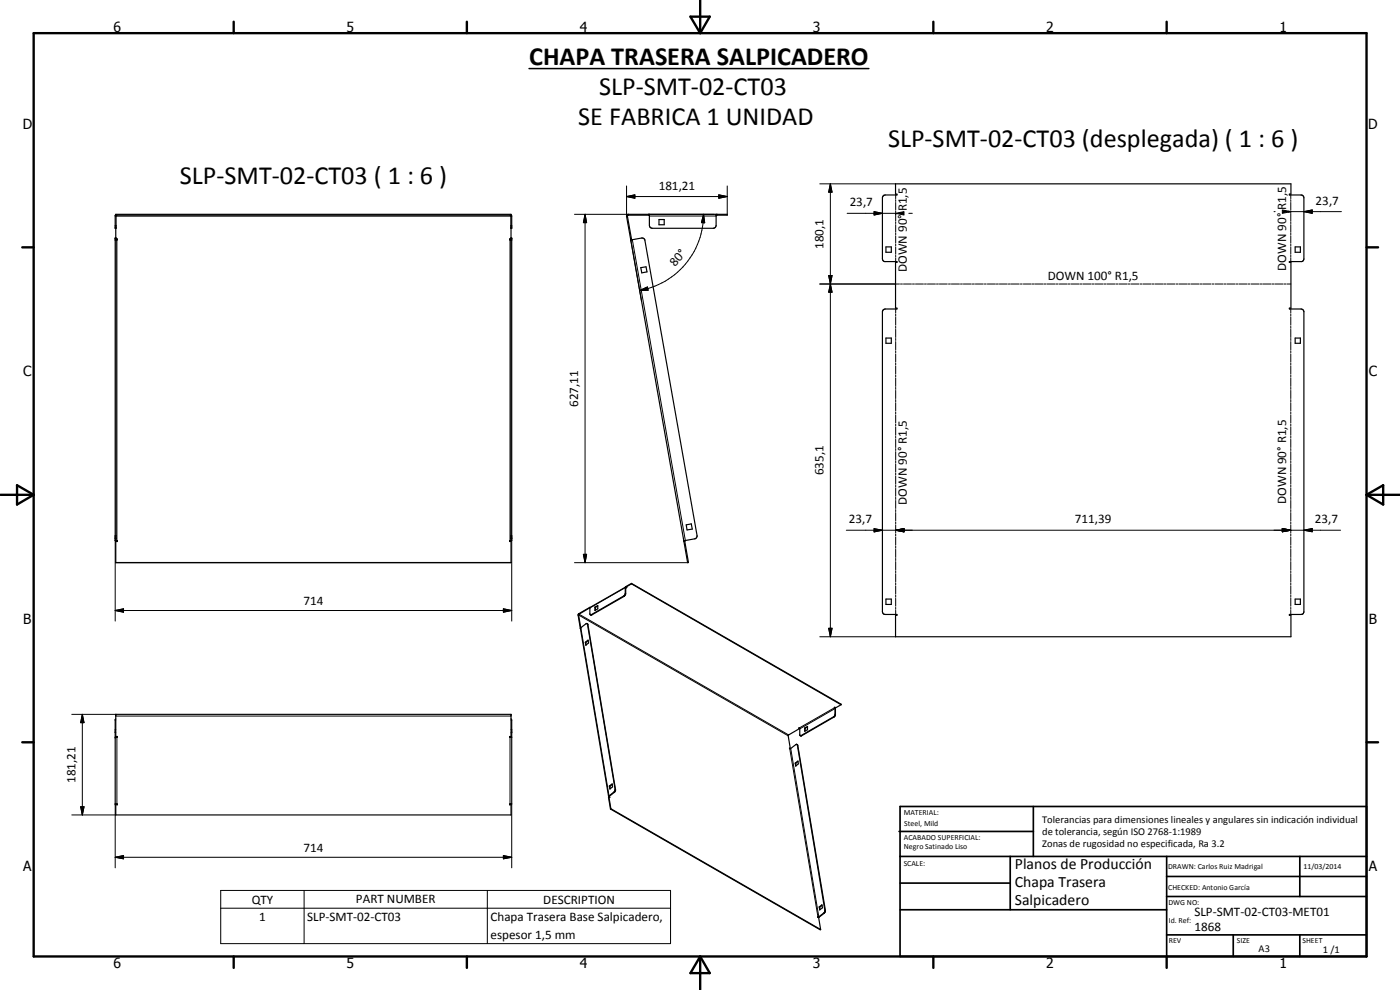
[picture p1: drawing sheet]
<svg xmlns="http://www.w3.org/2000/svg" width="420mm" height="297mm" viewBox="0 0 420 297" stroke-linecap="round" stroke-linejoin="round" font-family="sans-serif">
<g fill="none" stroke="#000" stroke-width=".35">
<path d="M265.1 58.8l.6-.3h3.5v-.2h-.4v-3.1h118.6v3.1h-.4v.2h3.5l.6 .3 .2 .6v18.3l-.2 .6-.4 .2h-3.7v.2h.4v13.8h-.4v.2h3.5l.6 .3 .2 .5v90.1l-.2 .5-.6 .3h-3.5v.2h.4v6.5h-118.6v-6.5h.4v-.2h-3.5l-.6-.3-.3-.5v-90.1l.3-.5 .6-.3h3.5v-.2h-.4v-13.8h.4v-.2h-3.7l-.4-.2-.3-.6v-18.3zM34.7 64.4l-.1 .3v3.8h.2v-3.8l.3-.1M34.7 64.3h118.7v.3h-118.7zM34.7 68.5v2.9M34.8 71.7h.4v.3l-.4-.1M153.3 71.7h-.4v.3l.4-.1M153.4 64.4l.2 .4v3.7h-.3v-3.7l-.2-.2M153.4 68.5v2.9M189.3 71.8v.2M189.3 72l3.5-.6 .4 .1 .3 .6 15.7 88.6-.2 .6-.3 .3-3.3 .6M189.3 72l15.9 90.3M189.5 71.7l.1 .3"/>
<path d="M189.5 71.7l-.2 .1M194.6 64.3v.3M194.9 64.3v3.6l.2 .3 .6 .3h18.6l.4-.3 .2-.6v-3.3M194.9 64.6h-6.5l1.1 7.1M197.8 65.9h1.5v1.5h-1.5zM214.9 64.6h3.4v-.3h-29.9l-.4 .6 1.3 6.9M215.2 64.3v.3M265.9 74.1h1.6v1.6h-1.6zM388.7 74.1h1.6v1.6h-1.6zM192.3 80.3l1.6-.2 .3 1.5-1.6 .3zM265.9 101.4h1.6v1.6h-1.6zM388.7 101.4h1.6v1.6h-1.6z"/>
<path d="M205.9 157.5l1.6-.3 .3 1.5-1.6 .3zM153.3 162.2h-.4v.3h.5v6.3h-118.7v-6.3h.5v-.3h-.4v-90.8h-.2v90.8l.6 .1M153.3 162.2v-90.8h.3v90.8l-.7 .1M153.3 162.2h.1M187.7 176.1l-.1 2.3-.3 .3-10.1 5.7M187.7 176.1h.2M187.7 176.1l-10.6 6.2M187.9 176.1l.1 .2M188 176.2v.1M188 176.3h-.2l-.1 2.1-.3 .5-9.8 5.6-.4-.1M189.5 175l-1.6 1.1M189.5 175l62.9 36.5"/>
<path d="M189.5 175.2l62.9 36.3M189.5 175.2l-1.6 .9M189.5 175v.2M205.2 162.3l.1 .2M205.4 162.2l-.2 .1M205.4 162.2l.1 .3M205.5 162.5l1.1 6.3h-.2l-1.1-6.3M205.5 162.5h-.2M265.9 179.7h1.6v1.7h-1.6zM388.7 179.7h1.6v1.7h-1.6zM174.1 188.5h.1M174.2 188.6l8.5 50.4"/>
<path d="M174.3 188.3l-.2 .2M174.3 188.3l1.6-1.2h.3l8.4 49.8-.2 .7-1.7 1.5M174.3 188.3l-.1 .3M175.7 192.7l.8-.6 .1 .8-.8 .7zM175.7 192.7l.1 .1M175.8 192.8l.1 .7M176.2 187.1l.2 .3 8.3 49.5-.2 .8-1.7 1.2 .2 .2M176.5 192.2l-.7 .6M177 182.2l.1 2.2M177 182.2l.1 .1M177 182.4h.1M177 182.2l-3.4 2.1 .5 4.2"/>
<path d="M177 182.4l-3.4 2 .7 3.9M177.1 182.3l-.1 .1M177.1 184.4h.1M178.6 182.2h.1M178.6 182.2l.8-.5v1l-.8 .5zM178.7 182.2v.9M179.4 181.9l-.7 .3M34.7 215.7l-.1 .2v25.3h.6v.3h-.5v3h118.7v-3h-.5v-.3h.7v-25.1l-.2-.4M239.7 218.5l.2 .1zM239.9 218.6l-3.4 2 .7 4M240 218.6l.1 2.1M241.5 218.4l.8-.4v.9l-.8 .5z"/>
<path d="M241.5 218.4l.1 .1M241.6 218.5v.8M242.3 218.1l-.7 .4M250.5 212.2l.2 .3v2l-.3 .6-9.8 5.7-.5-.1M252.4 211.5l-1.6 .9-.4-.1 .2 .2v2l-.3 .5-10.2 5.7M34.6 221.2h.6v-.2h-.5v-6.7h118.7v6.7h-.5v.2h.7M34.8 221v.2M153.3 221v.2M182.7 239.1h.1M182.7 239.1h.3M182.7 239.1l.5 3.6M182.7 239.1l.6 3.6"/>
<path d="M182.9 235.8l.8-.6 .1 .9-.8 .6zM182.9 235.8l.1 .1M183 239.1l-.1 .1M183 235.9l.1 .7M183.7 235.4l-.7 .5M237.2 224.6l-.1 .1M238.7 229l.8-.7 .1 .9-.8 .7zM238.7 229h.1M238.8 229l.1 .7M239.3 223.4h-.5l-1.6 1.3-.3-.2 .3 .1M239.3 223.4l8.3 49.9-.4 .6-1.5 1.2h-.3l.3 .2 .6 3.6M239.3 223.4l8.4 49.8-.4 .8-1.8 1.3"/>
<path d="M239.5 228.5l-.7 .5M183.2 242.7l63.1 36.2M183.3 242.7l63 36.2M183.3 242.7h-.1M245.9 272.1l.8-.6 .1 .9-.8 .6zM245.9 272.1l.1 .1M246 272.2l.1 .7M246.7 271.7l-.7 .5"/>
</g>
<g fill="#000">
<circle cx="34.6" cy="71.4" r=".18"/>
<circle cx="34.8" cy="71.4" r=".18"/>
<circle cx="34.8" cy="71.9" r=".18"/>
<circle cx="153.3" cy="71.4" r=".18"/>
<circle cx="153.6" cy="71.4" r=".18"/>
<circle cx="189.3" cy="72" r=".18"/>
<circle cx="174.3" cy="188.3" r=".18"/>
<circle cx="34.6" cy="221.2" r=".18"/>
<circle cx="34.6" cy="241.2" r=".18"/>
</g>
<g fill="none" stroke="#000" stroke-width=".3">
<path d="M188 59l2.5-.5v1zM188 59h30.3M188 55.8v9M215.7 58.5l2.6 .5-2.6 .5zM218.3 55.8v8.5M246 55.2h22.8M249.2 55.2l.5 2.5h-1zM249.2 55.2v135.9M268.8 58.5v1.1M268.8 59.9v.6M387.4 58.5v1.1M387.4 59.9v.6"/>
<path d="M34.6 72.1h.2M34.6 67.6h.2M34.6 64.8h119M35.1 72v90.3M153.1 72v90.3M153.3 72.1h.3M153.3 67.6h.3M172.4 64.3h16.1v.3M175.6 64.3l.5 2.5h-1zM175.6 64.3v104.5M188.3 64.9h-.3M189.3 71.8l3.2 18.5"/>
<path d="M189.8 71.9l15.9 90.3M194.6 64.3h19.7M194.9 64.8h20M211.1 64.3l.4 2.5h-1zM211.1 64.3a23.2 23.2 0 0 1-19.1 22.9M254.2 64h14.6M262.3 63.5l2.5 .5-2.5 .5zM268.8 64l2.5-.5v1zM268.8 64h.1M268.8 60.7v2.2M268.8 63.2v.6M268.8 64.1v2.2"/>
<path d="M268.8 66.5v.6M268.8 67.4v2.2M268.8 69.9v.5M268.8 70.7v2.2M268.8 73.2v.6M268.8 74.1v2.2M268.8 76.6v.5M268.8 77.4v1.1M272.7 64h1.1M382.3 63.5h.4M384.8 63l2.6 .5-2.6 .5zM386.6 63.5h16"/>
<path d="M386.6 63.4l.8 .1-.8 .2M387.4 60.7v2.2M387.4 63.2v.6M387.4 64.1v2.2M387.4 66.5v.6M387.4 67.4v2.2M387.4 69.9v.5M387.4 70.7v2.2M387.4 73.2v.6M387.4 74.1v2.2M387.4 76.6v.5M387.4 77.4v1.1"/>
<path d="M391.3 63.5l2.5-.5v1zM192 87.2l2.3-1.1 .2 1zM246 85.2h23.9M248.7 82.7h1l-.5 2.5zM249.2 85.2l.5 2.5h-1zM268.8 92.7v1.2M268.8 94.2v.7M268.8 95.2v2.4M268.8 97.9v.6M268.8 98.8v2.5M270.2 85.2h.6M271.1 85.2h2.4"/>
<path d="M273.8 85.2h.6M274.7 85.2h2.4M277.4 85.2h.6M278.3 85.2h2.4M281 85.2h.6M281.9 85.2h2.4M284.6 85.2h.6M285.5 85.2h2.4M288.2 85.2h.6M289.1 85.2h2.4M291.8 85.2h.6M292.7 85.2h2.4"/>
<path d="M295.4 85.2h.6M296.3 85.2h2.4M299 85.2h.6M299.9 85.2h2.4M302.6 85.2h.6M303.5 85.2h2.4M306.2 85.2h.6M307.1 85.2h2.4M309.8 85.2h.6M310.7 85.2h2.4M313.4 85.2h.6M314.3 85.2h2.4"/>
<path d="M317 85.2h.6M317.9 85.2h2.4M320.6 85.2h.6M321.5 85.2h2.4M324.2 85.2h.6M325.1 85.2h2.4M327.8 85.2h.6M328.7 85.2h2.4M331.4 85.2h.6M332.3 85.2h2.4M335 85.2h.6M335.9 85.2h2.4"/>
<path d="M338.6 85.2h.6M339.5 85.2h2.3M342.2 85.2h.6M343.1 85.2h2.4M345.8 85.2h.6M346.7 85.2h2.4M349.3 85.2h.7M350.3 85.2h2.3M353 85.2h.6M353.9 85.2h2.4M356.5 85.2h.7M357.5 85.2h2.3"/>
<path d="M360.1 85.2h.7M361 85.2h2.4M363.8 85.2h.5M364.6 85.2h2.4M367.3 85.2h.6M368.2 85.2h2.4M370.9 85.2h.6M371.8 85.2h2.4M374.5 85.2h.6M375.4 85.2h2.4M378.1 85.2h.6M379 85.2h2.4"/>
<path d="M381.7 85.2h.6M382.6 85.2h2.4M385.3 85.2h.6M386.2 85.2h1.2M387.4 92.7v1.2M387.4 94.2v.7M387.4 95.2v2.4M387.4 97.9v.6M387.4 98.8v2.5M268.8 101.6v.6M268.8 102.5v2.4M268.8 105.2v.6"/>
<path d="M268.8 106.2v2.4M268.8 108.9v.6M268.8 109.8v2.5M268.8 112.6v.6M268.8 113.5v2.5M268.8 116.2v.6M268.8 117.1v2.5M268.8 119.9v.6M387.4 101.6v.6M387.4 102.5v2.4M387.4 105.2v.6M387.4 106.2v2.4"/>
<path d="M387.4 108.9v.6M387.4 109.8v2.5M387.4 112.6v.6M387.4 113.5v2.5M387.4 116.2v.6M387.4 117.1v2.5M387.4 119.9v.6M268.8 120.8v2.4M268.8 123.6v.6M268.8 124.5v2.4M268.8 127.3v.5M268.8 128.1v2.5"/>
<path d="M268.8 130.9v.6M268.8 131.8v2.5M268.8 134.6v.6M268.8 135.5v2.4M268.8 138.2v.7M268.8 139.1v2.5M387.4 120.8v2.4M387.4 123.6v.6M387.4 124.5v2.4M387.4 127.3v.5M387.4 128.1v2.5M387.4 130.9v.6"/>
<path d="M387.4 131.8v2.5M387.4 134.6v.6M387.4 135.5v2.4M387.4 138.2v.7M387.4 139.1v2.5M254 159.1h148.3M262.3 158.6l2.5 .5-2.5 .5zM268.8 159.1l2.5-.5v1zM268.8 141.9v.6M268.8 142.8v2.5M268.8 145.6v.6M268.8 146.5v2.4"/>
<path d="M268.8 149.2v.7M268.8 150.2v2.4M268.8 152.9v.6M268.8 153.8v2.5M268.8 156.6v.6M268.8 157.5v2.4M384.8 158.6l2.6 .5-2.6 .5zM387.4 141.9v.6M387.4 142.8v2.5M387.4 145.6v.6M387.4 146.5v2.4M387.4 149.2v.7"/>
<path d="M387.4 150.2v2.4M387.4 152.9v.6M387.4 153.8v2.5M387.4 156.6v.6M387.4 157.5v2.4M391.3 159.1l2.5-.5v1zM34.6 161.7h.2M34.6 162.2h.2M34.8 160.7h-.2v25.7M153.3 160.7h.3v25.7M153.3 161.7h.3M153.3 162.2h.3"/>
<path d="M172.4 168.8h34M175.1 166.3h1l-.5 2.5zM187.2 178.8l.2 .1M187.7 178.1h.1M187.9 176.1l-.1 .3-10.8 6M268.8 160.2v.6M268.8 161.2v2.4M268.8 163.9v.6M268.8 164.8v2.5M268.8 167.6v.6M268.8 168.5v2.4M268.8 171.2v.6"/>
<path d="M268.8 172.1v2.5M268.8 174.9v.6M268.8 175.8v2.5M268.8 178.6v.6M268.8 179.5v2.4M387.4 160.2v.6M387.4 161.2v2.4M387.4 163.9v.6M387.4 164.8v2.5M387.4 167.6v.6M387.4 168.5v2.4M387.4 171.2v.6"/>
<path d="M387.4 172.1v2.5M387.4 174.9v.6M387.4 175.8v2.5M387.4 178.6v.6M387.4 179.5v2.4M34.6 183.2l2.5-.5v1zM34.6 183.2h119M151.1 182.7l2.5 .5-2.5 .5zM173.5 184.6l63 36.2M173.8 184.1l62.9 36.4M174.3 188.3l8.6 50.6M176.3 187.3l.1 .1"/>
<path d="M177.5 184.4l.1 .1M246 191.1h22.8M248.7 188.5h1l-.5 2.6zM268.8 182.2v.6M268.8 183.1v1.3M387.4 182.2v.6M387.4 183.1v1.3M21.5 214.3h13.2M24.7 214.3l.5 2.5h-1zM24.7 214.3v30.2M34.6 218.9h.1M34.6 219.8h.1"/>
<path d="M34.6 216.1h.1M34.7 214.8h118.7M153.4 218.9h.2M153.4 219.8h.2M153.4 216.1h.2M250.2 215.1h.1M250.5 212.3l-10.7 6.1M250.6 214.3l.1 .1M250.7 212.6l-10.7 6.1M35.1 221v20.2M153.1 221v20.2M182.9 238.9l-.1 .2"/>
<path d="M184.2 237.7h.2M184.6 236.9h.1M237 224.6l8.4 50.6M237.3 224.6l8.6 50.6M239.3 223.6h.1M240.4 220.7l.2 .1M21.5 244.5h13.2M24.2 242.1h1l-.5 2.4zM34.6 257.2l2.5-.5v1zM34.6 241.2v19.2M34.6 257.2h119M151.1 256.7l2.5 .5-2.5 .5z"/>
<path d="M153.6 241.2v19.2M66.2 267.2h135v15.9h-135zM66.2 272.5h135M91.3 267.2v15.9M146.3 267.2v15.9M247.2 273.9l.1 .1M247.6 273.1l.1 .1"/>
</g>
<g fill="none" stroke="#000" stroke-width=".71">
<path d="M10.1 9.9h400v277.1h-400zM70.1 6.5v3.4M140.1 6.5v3.4M207.2 5h5.8l-2.9 4.9zM210.1 0v9.9M280.1 6.5v3.4M350.1 6.5v3.4M6.7 74.2h3.4M410.1 74.2h3.5M.1 148.5h10M5.1 145.6l5 2.9-5 2.9zM410.1 148.5h10"/>
<path d="M410.1 148.5l5-2.9v5.8zM6.7 222.7h3.4M410.1 222.7h3.5M70.1 287v3.4M140.1 287v3.4M210.1 287v10M210.1 287l2.9 5h-5.8zM280.1 287v3.4M350.1 287v3.4"/>
</g>
<g fill="none" stroke="#000" stroke-width=".51">
<path d="M269.8 249.5h40.3M270.1 242h140v45h-140zM270.1 257h140M303.2 257v16M310.1 242v15M350.1 257v30M390.1 257v12M270.1 265h33.1M270.1 273h80M350.1 269h60M350.1 263h60M350.1 280.5h60"/>
<path d="M370.1 280.5v6.5M390.1 280.5v6.5"/>
</g>
<path d="M158.8 20.6h102" fill="none" stroke="#000" stroke-width=".46"/>
<g fill="#000">
<path d="M188 59l2.5-.5v1zM215.7 58.5l2.6 .5-2.6 .5zM249.2 55.2l.5 2.5h-1zM175.6 64.3l.5 2.5h-1zM211.1 64.3l.4 2.5h-1zM262.3 63.5l2.5 .5-2.5 .5zM268.8 64l2.5-.5v1zM384.8 63l2.6 .5-2.6 .5zM391.3 63.5l2.5-.5v1zM192 87.2l2.3-1.1 .2 1zM248.7 82.7h1l-.5 2.5zM249.2 85.2l.5 2.5h-1z"/>
<path d="M262.3 158.6l2.5 .5-2.5 .5zM268.8 159.1l2.5-.5v1zM384.8 158.6l2.6 .5-2.6 .5zM391.3 159.1l2.5-.5v1zM175.1 166.3h1l-.5 2.5zM34.6 183.2l2.5-.5v1zM151.1 182.7l2.5 .5-2.5 .5zM248.7 188.5h1l-.5 2.6zM24.7 214.3l.5 2.5h-1zM24.2 242.1h1l-.5 2.4zM34.6 257.2l2.5-.5v1zM151.1 256.7l2.5 .5-2.5 .5z"/>
</g>
<g font-size="7.9">
<text x="158.8" y="19.5">CHAPA TRASERA SALPICADERO</text>
<text x="179.8" y="28.5">SLP-SMT-02-CT03</text>
<text x="173.6" y="37.5">SE FABRICA 1 UNIDAD</text>
<text x="266.5" y="44">SLP-SMT-02-CT03 (desplegada) ( 1 : 6 )</text>
<text x="54" y="55.3">SLP-SMT-02-CT03 ( 1 : 6 )</text>
</g>
<g font-size="4.7">
<text x="304.6" y="260.8">Planos de Producción</text>
<text x="304.6" y="266.2">Chapa Trasera</text>
<text x="304.6" y="271.6">Salpicadero</text>
</g>
<g font-size="4.2">
<text x="34" y="9.6">6</text>
<text x="104" y="9.6">5</text>
<text x="174" y="9.6">4</text>
<text x="244" y="9.6">3</text>
<text x="314" y="9.6">2</text>
<text x="384" y="9.6">1</text>
<text x="6.8" y="38.7">D</text>
<text x="410.6" y="38.7">D</text>
<text x="7" y="112.9">C</text>
<text x="410.8" y="112.9">C</text>
<text x="7" y="187.1">B</text>
<text x="410.8" y="187.1">B</text>
<text x="7" y="261.4">A</text>
<text x="410.8" y="261.4">A</text>
<text x="34" y="290.4">6</text>
<text x="104" y="290.4">5</text>
<text x="174" y="290.4">4</text>
<text x="244" y="290.4">3</text>
<text x="314" y="290.4">2</text>
<text x="384" y="290.4">1</text>
</g>
<g font-size="3.9">
<text x="197.7" y="56.9">181,21</text>
<text x="255" y="61.9">23,7</text>
<text x="394.8" y="61.5">23,7</text>
<text x="247.1" y="74.7" transform="rotate(-90 247.1 74.7)">180,1</text>
<text x="202.6" y="80.1" transform="rotate(-50 202.6 80.1)">80°</text>
<text x="272.1" y="81.6" transform="rotate(-90 272.1 81.6)">DOWN 90° R1,5</text>
<text x="314.4" y="83.9">DOWN 100° R1,5</text>
<text x="386" y="81.2" transform="rotate(-90 386 81.2)">DOWN 90° R1,5</text>
<text x="173.5" y="122.1" transform="rotate(-90 173.5 122.1)">627,11</text>
<text x="247.1" y="142.6" transform="rotate(-90 247.1 142.6)">635,1</text>
<text x="272.1" y="151.4" transform="rotate(-90 272.1 151.4)">DOWN 90° R1,5</text>
<text x="386" y="151.2" transform="rotate(-90 386 151.2)">DOWN 90° R1,5</text>
<text x="254.8" y="157">23,7</text>
<text x="322.6" y="157">711,39</text>
<text x="394.6" y="157">23,7</text>
<text x="91.1" y="181.7">714</text>
<text x="22.7" y="234.9" transform="rotate(-90 22.7 234.9)">181,21</text>
<text x="91.1" y="255.7">714</text>
<text x="75.6" y="271.1">QTY</text>
<text x="106.8" y="271.1">PART NUMBER</text>
<text x="163.1" y="271.1">DESCRIPTION</text>
<text x="358.5" y="275">SLP-SMT-02-CT03-MET01</text>
<text x="77.8" y="276.4">1</text>
<text x="92.2" y="276.4">SLP-SMT-02-CT03</text>
<text x="147.2" y="276.5">Chapa Trasera Base Salpicadero,</text>
<text x="147.2" y="281.8">espesor 1,5 mm</text>
<text x="358.5" y="279.4">1868</text>
</g>
<g font-size="3.1">
<text x="312.7" y="246.8">Tolerancias para dimensiones lineales y angulares sin indicación individual</text>
<text x="312.7" y="250.4">de tolerancia, según ISO 2768-1:1989</text>
<text x="312.7" y="254">Zonas de rugosidad no especificada, Ra 3.2</text>
<text x="377.7" y="285.6">A3</text>
<text x="397" y="285.9">1 /1</text>
</g>
<g font-size="2.4">
<text x="271.2" y="244.4">MATERIAL:</text>
<text x="271.3" y="252">ACABADO SUPERFICIAL:</text>
<text x="271.4" y="247.9">Steel, Mild</text>
<text x="271.3" y="254.6">Negro Satinado Liso</text>
<text x="271.2" y="259.7">SCALE:</text>
<text x="350.6" y="260.8">DRAWN: Carlos Ruiz Madrigal</text>
<text x="391.2" y="260.6">11/03/2014</text>
<text x="350.6" y="267.1">CHECKED: Antonio García</text>
<text x="350.6" y="271.4">DWG NO:</text>
<text x="350.8" y="276.9">Id. Ref:</text>
<text x="350.8" y="282.8">REV</text>
<text x="371.2" y="282.9">SIZE</text>
<text x="390.9" y="282.9">SHEET</text>
</g>
</svg>
